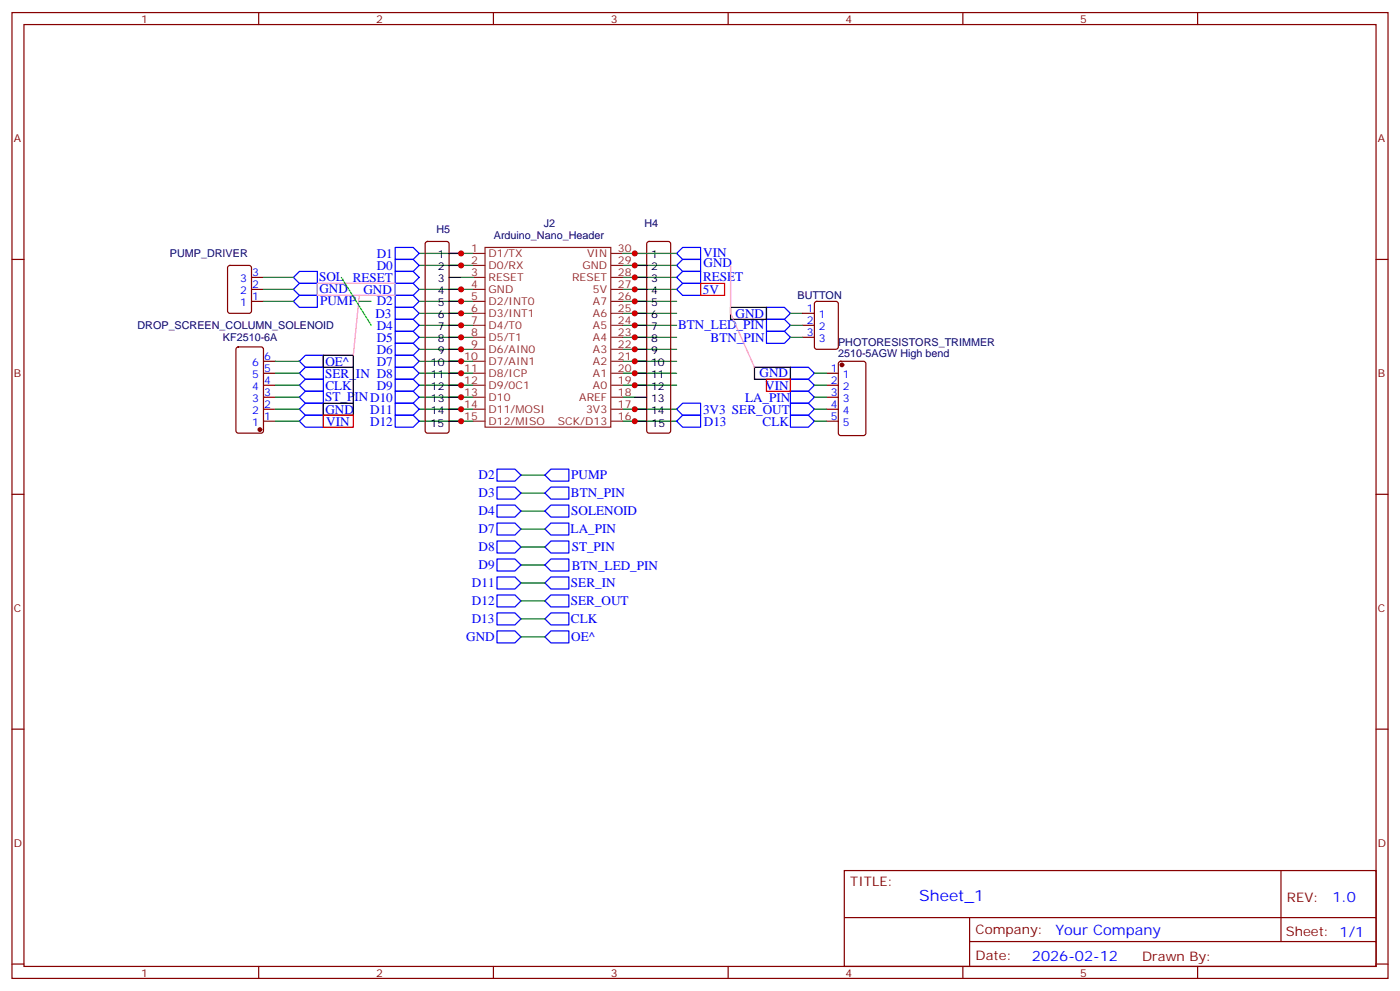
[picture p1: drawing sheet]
<svg xmlns="http://www.w3.org/2000/svg" width="412mm" height="292mm" viewBox="0 0 412 292" stroke-linecap="round" stroke-linejoin="round" font-family="sans-serif">
<g fill="none" stroke="#870000" stroke-width=".35">
<path d="M3.5 3.7h405.4v284.3h-405.4zM7.1 7.2h398.2v277.3h-398.2zM76.2 3.7v3.5M145.3 3.7v3.5M214.5 3.7v3.5M283.6 3.7v3.5M352.8 3.7v3.5M3.5 76.4h3.6M67.3 78.3l.4-.2h5.7l.6 .5 .1 12.9-.5 .7-5.9 .1-.6-.5-.1-13zM125.5 71.3l.4-.2h5.7l.5 .2 .2 .5v55l-.2 .5-.5 .2h-5.7l-.5-.2-.2-.5v-55zM190.7 71.3l.5-.2h5.6l.5 .2 .3 .5v55l-.3 .5-.5 .2h-5.6l-.5-.2-.2-.5v-55zM405.3 76.4h3.6"/>
<path d="M74.1 88.7h3.5M74.1 85.2h3.5M74.1 81.7h3.5M236.4 92.3h3.5M236.4 95.8h3.5M236.4 99.3h3.5M240.1 88.9l.5-.2h5.6l.7 .5v12.9l-.4 .7h-5.9l-.7-.4v-13zM69.7 102.3l.5-.2h6.7l.7 .5v24.2l-.5 .7h-6.9l-.6-.4-.1-24.3zM77.6 109.9h3.5M77.6 113.4h3.5M77.6 116.9h3.5M77.6 106.4h3.5"/>
<path d="M243.4 109.9h3.5M243.4 113.4h3.5M243.4 116.9h3.5M247.2 106.6l.4-.2h6.8l.6 .4 .1 20.7-.5 .7h-7l-.6-.4-.1-20.7zM77.6 120.5h3.5M77.6 124h3.5M243.4 120.5h3.5M243.4 124h3.5M3.5 145.5h3.6M405.3 145.5h3.6M3.5 214.7h3.6M405.3 214.7h3.6"/>
<path d="M248.7 256.3h156.6v28.2h-156.6zM377.3 256.3v20.9M248.7 270.1h156.5M285.6 277.2h119.6M285.6 270.1v14.2M3.5 283.8h3.6M76.2 284.5v3.5M145.3 284.5v3.5M214.5 284.5v3.5M283.6 284.5v3.5M352.8 284.5v3.5M405.3 283.8h3.6"/>
</g>
<g fill="none" stroke="#008700" stroke-width=".35">
<path d="M123.5 78.1h15.8M123.5 74.6h15.8M183.4 78.1h15.9M183.4 74.6h15.9M77.6 88.7h8.8M77.6 85.2h8.8M77.6 81.7h8.8M123.5 99.3h15.8M123.5 95.8h15.8M123.5 92.3h15.8M123.5 88.7h15.8M123.5 85.2h15.8"/>
<path d="M135.8 81.7h3.5M183.4 81.7h15.9M183.4 95.8h15.9M183.4 99.3h15.9M183.4 92.3h15.9M183.4 88.7h15.9M183.4 85.2h15.9M232.8 95.8h3.6M232.8 99.3h3.6M232.8 92.3h3.6M81.1 106.4h7.1M81.1 116.9h7.1"/>
<path d="M81.1 113.4h7.1M81.1 109.9h7.1M123.5 116.9h15.8M123.5 113.4h15.8M123.5 109.9h15.8M123.5 106.4h15.8M123.5 102.8h15.8M183.4 106.4h15.9M183.4 102.8h15.9M183.4 116.9h3.6M183.4 113.4h15.9M183.4 109.9h15.9"/>
<path d="M239.9 116.9h3.5M239.9 113.4h3.5M239.9 109.9h3.5M81.1 120.5h7.1M81.1 124h7.1M123.5 124h15.8M123.5 120.5h15.8M153.5 139.9h7M183.4 124h15.9M183.4 120.5h15.9M239.9 120.5h3.5M239.9 124h3.5"/>
<path d="M153.5 150.5h7M153.5 145.2h7M153.5 155.8h7M153.5 166.3h7M153.5 176.9h7M153.5 171.6h7M153.5 161h7M153.5 182.2h7M153.5 187.5h7"/>
</g>
<g fill="none" stroke="#00f" stroke-width=".35">
<path d="M116.4 79.9h5.3l1.8 1.8-1.8 1.7h-5.3zM116.4 76.4h5.3l1.8 1.7-1.8 1.8h-5.3zM116.4 72.8h5.3l1.8 1.8-1.8 1.8h-5.3zM199.3 78.1l1.8-1.7h5.3v3.5h-5.3zM199.3 74.6l1.8-1.8h5.3v3.6h-5.3zM86.4 85.2l1.8-1.8h5.3v3.6h-5.3zM86.4 81.7l1.8-1.8h5.3v3.5h-5.3zM88.2 87h5.3v3.5h-5.3l-1.8-1.8zM116.4 87h5.3l1.8 1.7-1.8 1.8h-5.3zM116.4 90.5h5.3l1.8 1.8-1.8 1.7h-5.3zM116.4 83.4h5.3l1.8 1.8-1.8 1.8h-5.3zM116.4 94h5.3l1.8 1.8-1.8 1.7h-5.3z"/>
<path d="M116.4 97.5h5.3l1.8 1.8-1.8 1.8h-5.3zM199.3 85.2l1.8-1.8h5.3v3.6h-5.3zM199.3 81.7l1.8-1.8h5.3v3.5h-5.3zM225.8 94h5.3l1.7 1.8-1.7 1.7h-5.3zM225.8 90.5h5.3l1.7 1.8-1.7 1.7h-5.3zM225.8 97.5h5.3l1.7 1.8-1.7 1.8h-5.3zM88.2 109.9l1.8-1.8h5.2v3.6h-5.2zM88.2 113.4l1.8-1.7h5.2v3.5h-5.2zM88.2 116.9l1.8-1.7h5.2v3.5h-5.2zM88.2 106.4l1.8-1.8h5.2v3.5h-5.2zM116.4 108.1h5.3l1.8 1.8-1.8 1.8h-5.3zM116.4 104.6h5.3l1.8 1.8-1.8 1.7h-5.3z"/>
<path d="M116.4 101.1h5.3l1.8 1.7-1.8 1.8h-5.3zM116.4 111.7h5.3l1.8 1.7-1.8 1.8h-5.3zM116.4 115.2h5.3l1.8 1.7-1.8 1.8h-5.3zM116.4 118.7h5.3l1.8 1.8-1.8 1.7h-5.3zM232.8 108.1h5.3l1.8 1.8-1.8 1.8h-5.3zM232.8 111.7h5.3l1.8 1.7-1.8 1.8h-5.3zM232.8 115.2h5.3l1.8 1.7-1.8 1.8h-5.3zM232.8 118.7h5.3l1.8 1.8-1.8 1.7h-5.3zM88.2 120.5l1.8-1.8h5.2v3.5h-5.2zM88.2 124l1.8-1.8h5.2v3.6h-5.2zM116.4 122.2h5.3l1.8 1.8-1.8 1.8h-5.3zM146.4 138.1h5.3l1.8 1.8-1.8 1.7h-5.3z"/>
<path d="M160.5 139.9l1.8-1.8h5.3v3.5h-5.3zM199.3 120.5l1.8-1.8h5.3v3.5h-5.3zM199.3 124l1.8-1.8h5.3v3.6h-5.3zM232.8 122.2h5.3l1.8 1.8-1.8 1.8h-5.3zM146.4 148.7h5.3l1.8 1.8-1.8 1.7h-5.3zM146.4 143.4h5.3l1.8 1.8-1.8 1.7h-5.3zM146.4 154h5.3l1.8 1.8-1.8 1.7h-5.3zM146.4 159.3h5.3l1.8 1.7-1.8 1.8h-5.3zM160.5 150.5l1.8-1.8h5.3v3.5h-5.3zM160.5 145.2l1.8-1.8h5.3v3.5h-5.3zM160.5 155.8l1.8-1.8h5.3v3.5h-5.3zM146.4 169.9h5.3l1.8 1.7-1.8 1.8h-5.3z"/>
<path d="M146.4 175.2h5.3l1.8 1.7-1.8 1.8h-5.3zM146.4 164.6h5.3l1.8 1.7-1.8 1.8h-5.3zM160.5 161l1.8-1.7h5.3v3.5h-5.3zM160.5 176.9l1.8-1.7h5.3v3.5h-5.3zM160.5 171.6l1.8-1.7h5.3v3.5h-5.3zM160.5 166.3l1.8-1.7h5.3v3.5h-5.3zM146.4 180.4h5.3l1.8 1.8-1.8 1.8h-5.3zM146.4 185.7h5.3l1.8 1.8-1.8 1.8h-5.3zM160.5 182.2l1.8-1.8h5.3v3.6h-5.3zM160.5 187.5l1.8-1.8h5.3v3.6h-5.3z"/>
</g>
<g fill="none" stroke="#000" stroke-width=".35">
<path d="M132.3 74.6h3.5M132.3 78.1h3.5M187 74.6h3.5M187 78.1h3.5M132.3 81.7h3.5M132.3 85.2h3.5M132.3 88.7h3.5M132.3 92.3h3.5M132.3 95.8h3.5M132.3 99.3h3.5M187 81.7h3.5M187 85.2h3.5"/>
<path d="M187 88.7h3.5M187 92.3h3.5M187 95.8h3.5M187 99.3h3.5M215.2 90.5h10.6v3.5h-10.6zM95.2 104.6h8.9v3.5h-8.9zM95.2 118.7h8.9v3.5h-8.9zM104.1 108.1v10.6M132.3 102.8h3.5M132.3 106.4h3.5M132.3 109.9h3.5M132.3 113.4h3.5"/>
<path d="M132.3 116.9h3.5M187 102.8h3.5M187 106.4h3.5M187 109.9h3.5M187 113.4h3.5M187 116.9h3.5M222.2 108.1h10.6v3.6h-10.6zM132.3 120.5h3.5M132.3 124h3.5M187 120.5h3.5M187 124h3.5"/>
</g>
<g fill="none" stroke="#8c2424" stroke-width=".35">
<path d="M139.3 74.6h3.6M139.3 78.1h3.6M142.9 72.8h37v53h-37zM179.9 74.6h3.5M179.9 78.1h3.5M139.3 81.7h3.6M139.3 85.2h3.6M139.3 88.7h3.6M139.3 92.3h3.6M139.3 95.8h3.6M139.3 99.3h3.6M179.9 81.7h3.5"/>
<path d="M179.9 85.2h3.5M179.9 88.7h3.5M179.9 92.3h3.5M179.9 95.8h3.5M179.9 99.3h3.5M139.3 102.8h3.6M139.3 106.4h3.6M139.3 109.9h3.6M139.3 113.4h3.6M139.3 116.9h3.6M179.9 102.8h3.5M179.9 106.4h3.5"/>
<path d="M179.9 109.9h3.5M179.9 113.4h3.5M179.9 116.9h3.5M139.3 120.5h3.6M139.3 124h3.6M179.9 120.5h3.5M179.9 124h3.5"/>
</g>
<g fill="#870000" stroke="#870000" stroke-width=".35">
<circle cx="248" cy="107.4" r=".53"/>
<circle cx="76.6" cy="126.5" r=".53"/>
</g>
<path d="M215.2 78.1v14.2l7 15.8M93.5 83.4h22.9v3.6h-22.9zM105.8 87l-1.7 17.6" fill="none" stroke="#f3f" stroke-width=".35"/>
<path d="M100.5 81.7l8.9 14.1M105.8 88.7h3.6" fill="none" stroke="#0f0" stroke-width=".35"/>
<path d="M206.4 83.4h7v3.6h-7zM225.8 111.7h7v3.5h-7zM95.2 122.2h8.9v3.6h-8.9z" fill="none" stroke="#f00" stroke-width=".35"/>
<g fill="#c00">
<circle cx="187" cy="95.8" r=".88"/>
<circle cx="187" cy="99.3" r=".88"/>
<circle cx="135.8" cy="109.9" r=".88"/>
<circle cx="187" cy="109.9" r=".88"/>
<circle cx="135.8" cy="106.4" r=".88"/>
<circle cx="135.8" cy="102.8" r=".88"/>
<circle cx="135.8" cy="92.3" r=".88"/>
<circle cx="135.8" cy="88.7" r=".88"/>
<circle cx="135.8" cy="85.2" r=".88"/>
<circle cx="187" cy="92.3" r=".88"/>
<circle cx="187" cy="102.8" r=".88"/>
<circle cx="187" cy="106.4" r=".88"/>
<circle cx="187" cy="113.4" r=".88"/>
<circle cx="187" cy="120.5" r=".88"/>
<circle cx="187" cy="85.2" r=".88"/>
<circle cx="187" cy="78.1" r=".88"/>
<circle cx="187" cy="88.7" r=".88"/>
<circle cx="135.8" cy="99.3" r=".88"/>
<circle cx="135.8" cy="95.8" r=".88"/>
<circle cx="135.8" cy="113.4" r=".88"/>
<circle cx="135.8" cy="116.9" r=".88"/>
<circle cx="135.8" cy="120.5" r=".88"/>
<circle cx="135.8" cy="124" r=".88"/>
<circle cx="135.8" cy="74.6" r=".88"/>
<circle cx="135.8" cy="78.1" r=".88"/>
<circle cx="187" cy="74.6" r=".88"/>
<circle cx="187" cy="124" r=".88"/>
<circle cx="187" cy="81.7" r=".88"/>
</g>
<text font-size="4.6" fill="#00f" x="270.8" y="265.3">Sheet_1</text>
<g font-size="4.2" fill="#00f">
<text x="392.5" y="265.6">1.0</text>
<text x="310.9" y="275.1">Your Company</text>
<text x="304" y="282.9">2026-02-12</text>
</g>
<g font-size="3.9" fill="#00f">
<text x="111" y="75.8">D1</text>
<text x="207.2" y="75.8">VIN</text>
<text x="94" y="82.9">SOL RESET</text>
<text x="111" y="79.4">D0</text>
<text x="207.1" y="82.9">RESET</text>
<text x="207.3" y="78.7">GND</text>
<text x="94.1" y="86.4">GND</text>
<text x="94.3" y="89.9">PUMP</text>
<text x="107.1" y="86.4">GND</text>
<text x="111" y="89.9">D2</text>
<text x="207" y="86.5">5V</text>
<text x="110.6" y="93.5">D3</text>
<text x="216.7" y="93.5">GND</text>
<text x="111" y="97">D4</text>
<text x="111" y="100.6">D5</text>
<text x="199.7" y="97">BTN_LED_PIN</text>
<text x="209.3" y="100.6">BTN_PIN</text>
<text x="95.8" y="107.7">OE^</text>
<text x="111" y="107.6">D7</text>
<text x="111" y="104.1">D6</text>
<text x="95.8" y="111.2">SER_IN D8</text>
<text x="223.7" y="111.1">GND</text>
<text x="95.8" y="118.1">ST_PIND10</text>
<text x="95.9" y="114.7">CLK</text>
<text x="111" y="114.7">D9</text>
<text x="219.5" y="118.3">LA_PIN</text>
<text x="225.4" y="114.7">VIN</text>
<text x="95.8" y="121.9">GND</text>
<text x="96.1" y="125.6">VIN</text>
<text x="109" y="121.7">D11</text>
<text x="109" y="125.3">D12</text>
<text x="207.1" y="121.8">3V3 SER_OUT</text>
<text x="207.3" y="125.3">D13</text>
<text x="224.7" y="125.3">CLK</text>
<text x="141" y="141.1">D2</text>
<text x="168.3" y="141.1">PUMP</text>
<text x="141" y="146.4">D3</text>
<text x="168.2" y="146.4">BTN_PIN</text>
<text x="141" y="151.7">D4</text>
<text x="168.3" y="151.7">SOLENOID</text>
<text x="141" y="157">D7</text>
<text x="168.1" y="157">LA_PIN</text>
<text x="141" y="162.3">D8</text>
<text x="141" y="167.6">D9</text>
<text x="168.4" y="162.3">ST_PIN</text>
<text x="168.4" y="167.7">BTN_LED_PIN</text>
<text x="139" y="172.8">D11</text>
<text x="168.2" y="172.9">SER_IN</text>
<text x="139" y="178.1">D12</text>
<text x="168.1" y="178.2">SER_OUT</text>
<text x="139" y="183.4">D13</text>
<text x="168.2" y="183.4">CLK</text>
<text x="137.3" y="188.8">GND</text>
<text x="168.3" y="188.7">OE^</text>
</g>
<g font-size="3.9" fill="#800">
<text x="250.5" y="260.9">TITLE:</text>
<text x="379.1" y="265.6">REV:</text>
<text x="287.4" y="275.1">Company:</text>
<text x="378.7" y="275.7">Sheet: 1/1</text>
<text x="287.4" y="282.8">Date:</text>
<text x="336.4" y="282.8">Drawn By:</text>
</g>
<g font-size="3.2" fill="#800">
<text x="41.6" y="6.7">1</text>
<text x="110.8" y="6.7">2</text>
<text x="179.9" y="6.7">3</text>
<text x="249.1" y="6.7">4</text>
<text x="318.2" y="6.7">5</text>
<text x="4.1" y="41.8">A</text>
<text x="405.9" y="41.8">A</text>
<text x="4.1" y="110.9">B</text>
<text x="405.9" y="110.9">B</text>
<text x="4.1" y="180.1">C</text>
<text x="405.9" y="180.1">C</text>
<text x="4.1" y="249.2">D</text>
<text x="405.9" y="249.2">D</text>
<text x="41.6" y="287.5">1</text>
<text x="110.8" y="287.5">2</text>
<text x="179.9" y="287.5">3</text>
<text x="249.1" y="287.5">4</text>
<text x="318.2" y="287.5">5</text>
</g>
<g font-size="3.2" fill="#000080">
<text x="128.6" y="68.6">H5</text>
<text x="145.5" y="70.4">Arduino_Nano_Header</text>
<text x="160.2" y="66.8">J2</text>
<text x="189.8" y="66.8">H4</text>
<text x="50.1" y="75.7">PUMP_DRIVER</text>
<text x="234.9" y="88.1">BUTTON</text>
<text x="40.5" y="96.8">DROP_SCREEN_COLUMN_SOLENOID</text>
<text x="65.7" y="100.5">KF2510-6A</text>
<text x="246.9" y="102">PHOTORESISTORS_TRIMMER</text>
<text x="246.9" y="105.1">2510-5AGW High bend</text>
</g>
<g font-size="3.2">
<text x="129" y="76">1</text>
<text x="191.8" y="76">1</text>
<text x="129" y="79.6">2</text>
<text x="129" y="83.1">3</text>
<text x="191.8" y="79.6">2</text>
<text x="191.8" y="83.1">3</text>
<text x="129" y="86.6">4</text>
<text x="191.8" y="86.6">4</text>
<text x="129" y="90.1">5</text>
<text x="129" y="93.7">6</text>
<text x="191.8" y="90.1">5</text>
<text x="191.8" y="93.7">6</text>
<text x="129" y="97.2">7</text>
<text x="129" y="100.7">8</text>
<text x="191.8" y="97.2">7</text>
<text x="191.8" y="100.7">8</text>
<text x="127" y="107.8">10</text>
<text x="129" y="104.2">9</text>
<text x="191.8" y="104.2">9</text>
<text x="191.8" y="107.8">10</text>
<text x="127" y="111.3">11</text>
<text x="191.8" y="111.3">11</text>
<text x="127" y="114.8">12</text>
<text x="127" y="118.4">13</text>
<text x="191.8" y="114.8">12</text>
<text x="191.8" y="118.4">13</text>
<text x="126.8" y="125.8">15</text>
<text x="127" y="121.9">14</text>
<text x="191.8" y="121.9">14</text>
<text x="191.9" y="125.8">15</text>
</g>
<g font-size="3.2" fill="#8d2323">
<text x="138.7" y="74.3">1</text>
<text x="138.7" y="77.8">2</text>
<text x="143.9" y="75.7">D1/TX</text>
<text x="173" y="75.7">VIN</text>
<text x="182" y="74.3">30</text>
<text x="182" y="77.8">29</text>
<text x="138.7" y="81.3">3</text>
<text x="143.9" y="79.2">D0/RX</text>
<text x="143.9" y="82.7">RESET</text>
<text x="168.5" y="82.7">RESET</text>
<text x="171.6" y="79.2">GND</text>
<text x="182" y="81.3">28</text>
<text x="138.7" y="84.8">4</text>
<text x="138.7" y="88.4">5</text>
<text x="143.9" y="86.3">GND</text>
<text x="143.9" y="89.8">D2/INT0</text>
<text x="174.7" y="89.8">A7</text>
<text x="174.7" y="86.3">5V</text>
<text x="182" y="88.4">26</text>
<text x="182" y="84.8">27</text>
<text x="138.7" y="91.9">6</text>
<text x="138.7" y="95.4">7</text>
<text x="143.9" y="93.3">D3/INT1</text>
<text x="174.7" y="93.3">A6</text>
<text x="182" y="95.4">24</text>
<text x="182" y="91.9">25</text>
<text x="138.7" y="99">8</text>
<text x="143.9" y="96.8">D4/T0</text>
<text x="143.9" y="100.4">D5/T1</text>
<text x="174.7" y="100.4">A4</text>
<text x="174.7" y="96.8">A5</text>
<text x="182" y="99">23</text>
<text x="136.7" y="106">10</text>
<text x="138.7" y="102.5">9</text>
<text x="143.9" y="103.9">D6/AIN0</text>
<text x="143.9" y="107.4">D7/AIN1</text>
<text x="174.7" y="107.4">A2</text>
<text x="174.7" y="103.9">A3</text>
<text x="182" y="106">21</text>
<text x="182" y="102.5">22</text>
<text x="136.7" y="109.5">11</text>
<text x="136.7" y="113.1">12</text>
<text x="143.9" y="110.9">D8/ICP</text>
<text x="174.7" y="110.9">A1</text>
<text x="182" y="109.5">20</text>
<text x="182" y="113.1">19</text>
<text x="136.7" y="116.6">13</text>
<text x="143.9" y="114.5">D9/0C1</text>
<text x="143.9" y="118">D10</text>
<text x="170.7" y="118">AREF</text>
<text x="174.7" y="114.5">A0</text>
<text x="182" y="116.6">18</text>
<text x="136.7" y="120.1">14</text>
<text x="136.7" y="123.6">15</text>
<text x="143.9" y="121.5">D11/MOSI</text>
<text x="143.9" y="125.1">D12/MISO</text>
<text x="164.4" y="125.1">SCK/D13</text>
<text x="172.7" y="121.5">3V3</text>
<text x="182" y="123.6">16</text>
<text x="182" y="120.1">17</text>
</g>
<g font-size="3.2" fill="#00f">
<text x="70.8" y="83.1">3</text>
<text x="74.3" y="81.3">3</text>
<text x="70.8" y="86.6">2</text>
<text x="74.3" y="88.4">1</text>
<text x="74.3" y="84.8">2</text>
<text x="70.8" y="90.1">1</text>
<text x="237.7" y="91.9">1</text>
<text x="237.7" y="95.4">2</text>
<text x="241.2" y="93.7">1</text>
<text x="237.7" y="99">3</text>
<text x="241.2" y="97.2">2</text>
<text x="241.2" y="100.7">3</text>
<text x="74.3" y="107.8">6</text>
<text x="77.8" y="106">6</text>
<text x="74.3" y="111.3">5</text>
<text x="77.8" y="113.1">4</text>
<text x="77.8" y="109.5">5</text>
<text x="244.8" y="109.5">1</text>
<text x="244.8" y="113.1">2</text>
<text x="248.2" y="111.3">1</text>
<text x="74.3" y="118.4">3</text>
<text x="74.3" y="114.8">4</text>
<text x="77.8" y="116.6">3</text>
<text x="244.8" y="116.6">3</text>
<text x="248.2" y="114.8">2</text>
<text x="248.2" y="118.4">3</text>
<text x="74.3" y="125.4">1</text>
<text x="74.3" y="121.9">2</text>
<text x="77.8" y="123.6">1</text>
<text x="77.8" y="120.1">2</text>
<text x="244.8" y="120.1">4</text>
<text x="244.8" y="123.6">5</text>
<text x="248.2" y="121.9">4</text>
<text x="248.2" y="125.4">5</text>
</g>
</svg>
